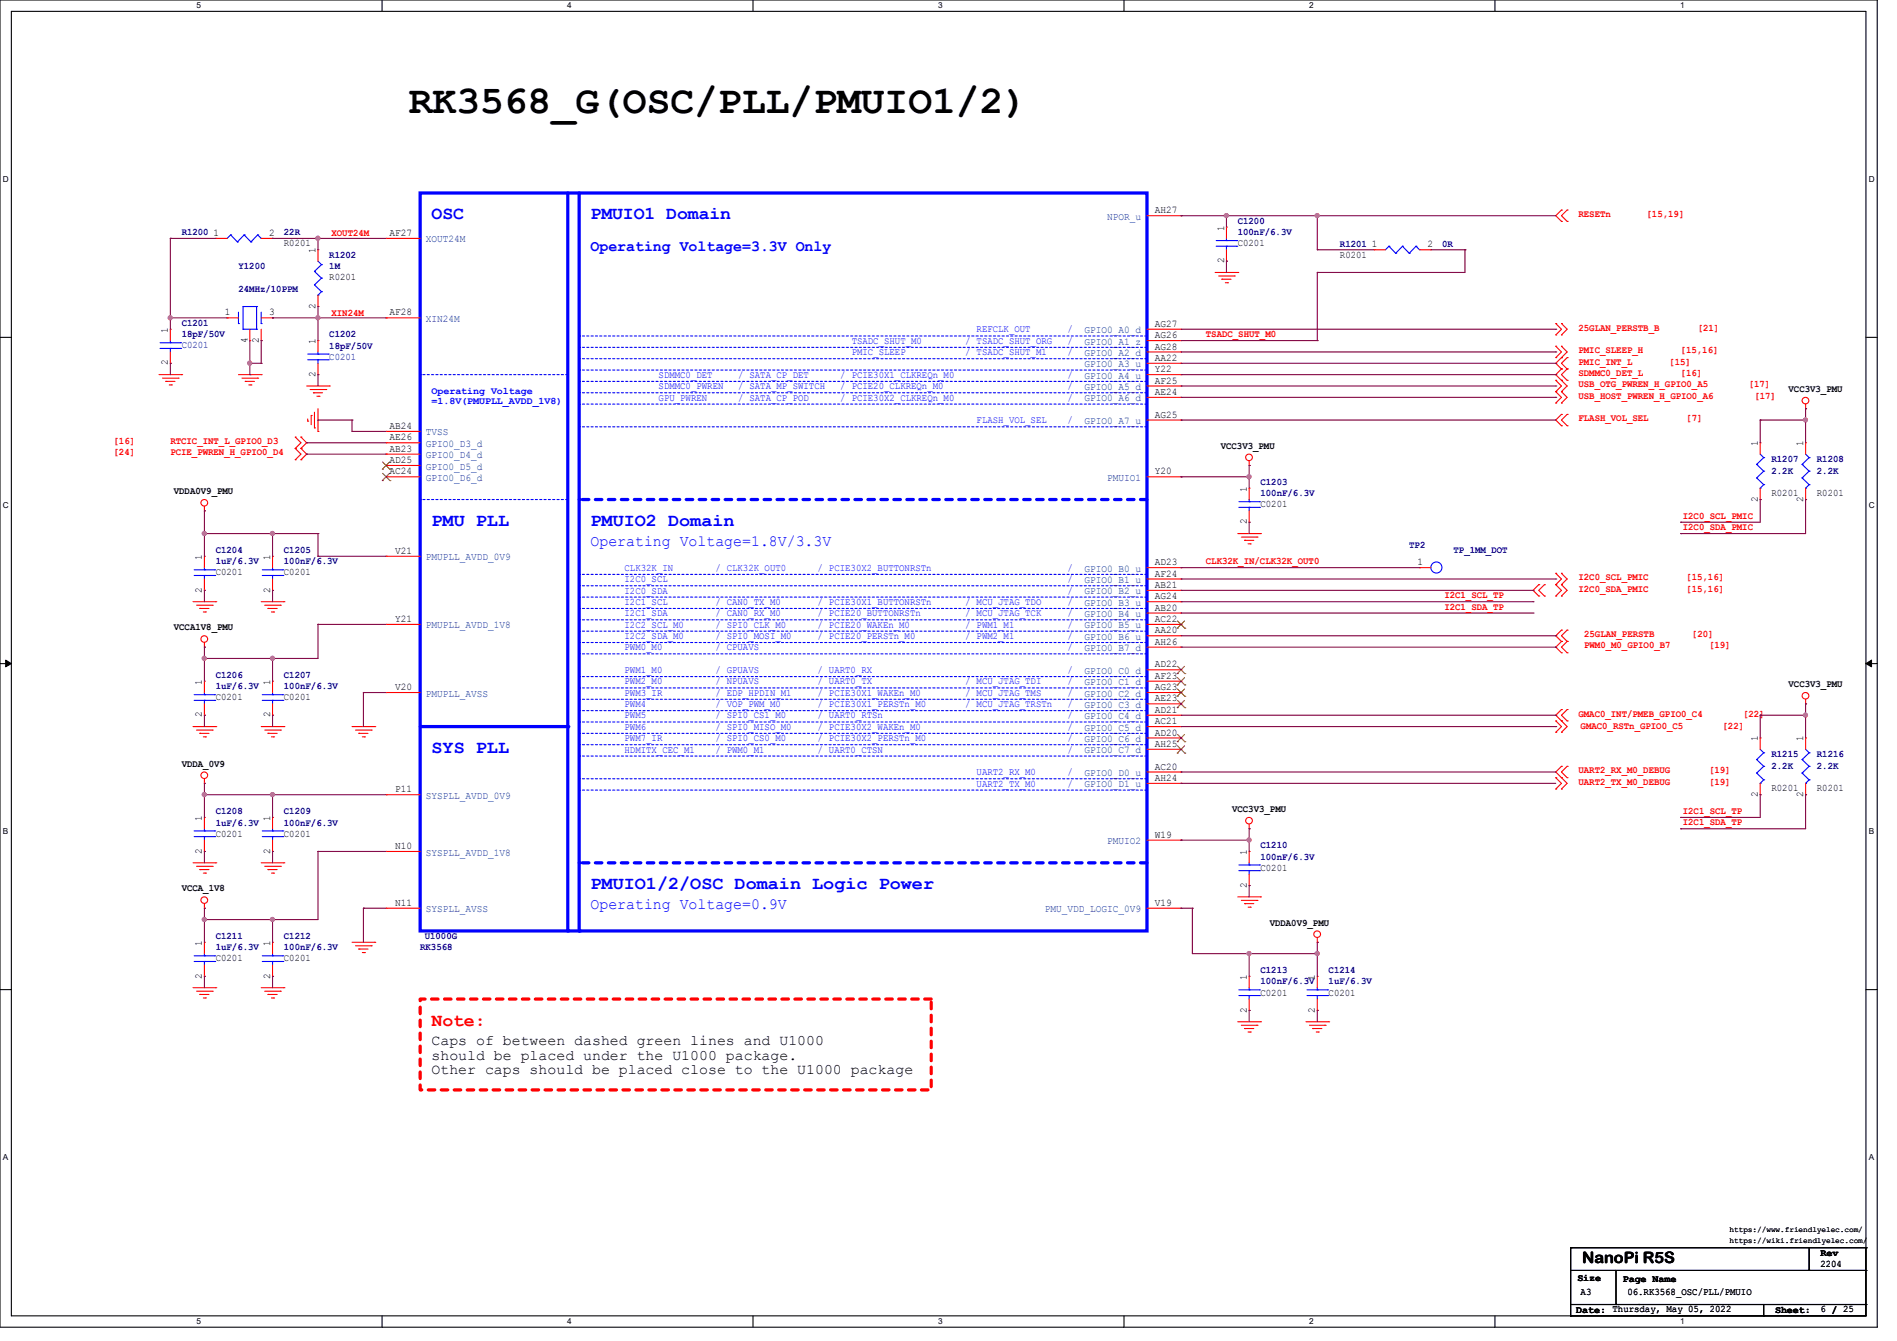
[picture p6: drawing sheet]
<svg xmlns="http://www.w3.org/2000/svg" width="297mm" height="210mm" viewBox="0 0 297 210" stroke-linecap="round" stroke-linejoin="round" font-family="sans-serif">
<path d="M0 0h293.9v207.9h-293.9zM1.8 1.8h290.3v204.3h-290.3z" fill="none" stroke="#000" stroke-width=".17"/>
<g fill="#fff">
<path d="M30.8 .2h.7v1.4h-.7z"/>
<path d="M30.8 206.2h.7v1.4h-.7z"/>
</g>
<path d="M59.8 0v1.8M59.8 206.1v1.8" fill="none" stroke="#000" stroke-width=".17"/>
<g fill="#fff">
<path d="M88.8 .2h.7v1.4h-.7z"/>
<path d="M88.8 206.2h.7v1.4h-.7z"/>
</g>
<path d="M117.9 0v1.8M117.9 206.1v1.8" fill="none" stroke="#000" stroke-width=".17"/>
<g fill="#fff">
<path d="M146.9 .2h.7v1.4h-.7z"/>
<path d="M146.9 206.2h.7v1.4h-.7z"/>
</g>
<path d="M176 0v1.8M176 206.1v1.8" fill="none" stroke="#000" stroke-width=".17"/>
<g fill="#fff">
<path d="M205 .2h.7v1.4h-.7z"/>
<path d="M205 206.2h.7v1.4h-.7z"/>
</g>
<path d="M234.1 0v1.8M234.1 206.1v1.8" fill="none" stroke="#000" stroke-width=".17"/>
<g fill="#fff">
<path d="M263.1 .2h.6v1.4h-.6z"/>
<path d="M263.1 206.2h.6v1.4h-.6z"/>
<path d="M.5 27.3h.9v1.4h-.9z"/>
<path d="M292.6 27.3h.9v1.4h-.9z"/>
<path d="M.5 78.4h.9v1.4h-.9z"/>
<path d="M292.6 78.4h.9v1.4h-.9z"/>
</g>
<path d="M0 52.8h1.8M292.1 52.8h1.8" fill="none" stroke="#000" stroke-width=".17"/>
<g fill="#fff">
<path d="M.5 129.5h.8v1.4h-.8z"/>
<path d="M292.6 129.5h.8v1.4h-.8z"/>
</g>
<path d="M0 103.9h1.8M292.1 103.9h1.8" fill="none" stroke="#000" stroke-width=".17"/>
<path d="M.9 103.4l.9 .5-.9 .5zM292.1 103.9l.9-.5v1z" fill="#000" stroke="#000" stroke-width=".16"/>
<g fill="#fff">
<path d="M.5 180.5h.8v1.4h-.8z"/>
<path d="M292.6 180.5h.8v1.4h-.8z"/>
</g>
<g fill="none" stroke="#000" stroke-width=".17">
<path d="M0 155h1.8M292.1 155h1.8M245.9 195.4h.1M245.9 199h46.2M245.9 195.4v10.7M245.9 195.4h46.2M253 199v5.3M283.3 199h.1M283.3 195.4v3.6M292.1 199h.1M292.1 195.4h.1M292.1 195.4v10.7h-46.2"/>
<path d="M245.9 206.1h.1M245.9 204.3h46.2M253 204.3h.1M256.6 204.3h.1M276.1 206.1h.1M276.1 204.3v1.8M292.1 204.3h.1"/>
</g>
<path d="M65.8 156.5h80v14.2h-80z" fill="none" stroke="#f00" stroke-width=".51" stroke-dasharray="1 1"/>
<g fill="none" stroke="#f00" stroke-width=".17">
<path d="M33.8 37.3h.1M33.8 37.3h1.8M40.9 37.3h1.8M42.7 37.3h.1M49.8 39.1h.1M49.8 39.1v1.8M215.1 39.1h.1M215.1 39.1h1.8M222.2 39.1h1.8M224 39.1h.1M244.5 32.9h.1M244.5 34.7h.1"/>
<path d="M244.5 32.9l-.9 .9 .9 .9M245.4 34.7h.1M245.4 32.9h.1M245.4 32.9l-.9 .9 .9 .9M24.9 58.7h3.5M25.4 59.2h2.5M26 59.7h.1M26 59.7h1.4M26.7 51.6h.1M26.7 56.9h.1M26.7 51.6v1.7M26.7 55.1v1.8"/>
<path d="M27.9 59.2h.1M28.4 58.7h.1M35.6 49.8h.1M35.6 49.8h1.7M37.3 58.7h3.6M37.9 59.2h2.4M38.4 59.7h.1M38.4 59.7h1.4M39.1 53.3h.1M39.1 51.6v1.7M40.3 59.2h.1M40.9 58.7h.1"/>
<path d="M40.9 53.3h.1M40.9 49.8h1.8M40.9 51.6v1.7M42.7 49.8h.1M49.8 48h.1M49.8 46.2v1.8M190.2 42.7h3.6M190.8 43.2h2.5M191.3 43.7h.1M191.3 43.7h1.4M191.9 44.3h.3M192.2 44.3h.1"/>
<path d="M193.3 43.2h.1M193.8 42.7h.1M243.6 56h.1M243.6 54.2h.1M243.6 52.5h.1M243.6 50.7h.1M243.6 59.6h.1M243.6 54.2l.9 .9-.9 .9M243.6 50.7l.9 .9-.9 .9M243.6 59.6l.9 .9-.9 .8M244.5 56h.1M244.5 54.2h.1"/>
<path d="M244.5 57.8h.1M244.5 59.6h.1M244.5 52.5h.1M244.5 50.7h.1M244.5 54.2l.9 .9-1.8 1.8 .9 .9M244.5 57.8l-.9 .9 1.8 1.8-.9 .8M244.5 50.7l.9 .9-.9 .9M245.4 57.8h.1M245.4 56h.1M245.4 59.6h.1M245.4 56l-.9 .9 .9 .9M245.4 57.8l-.9 .9 .9 .9"/>
<path d="M26.5 60.3h.3M26.8 60.3h.1M32 79.3v.7M38.9 60.3h.4M39.3 60.3h.1M46.2 68.5h.1M46.2 70.2h.1M46.2 72h.1M46.2 68.5l.9 .8-.9 .9M46.2 70.2l.9 .9-.9 .9M47.1 70.2h.1M47.1 68.5h.1"/>
<path d="M47.1 72h.1M47.1 68.5l.9 .8-.9 .9M47.1 70.2l.9 .9-.9 .9M48 60.5h3.6M48.2 66h.1M48.2 65.6v.4M48.6 61h2.4M48.7 65.1h.1M48.7 65.1v1.4M49.1 61.5h.1M49.1 61.5h1.4M49.2 67h.1"/>
<path d="M49.2 64.6v2.4M49.6 62.1h.4M49.8 67.6h.1M49.8 64v3.6M50 62.1h.1M51 61h.1M51.6 60.5h.1M195.6 72.9h.1M195.6 76.5h.1M195.6 72.2v.7M195.6 76.5v1.7M243.6 63.1h.1"/>
<path d="M243.6 61.3h.1M243.6 61.3l.9 .9-.9 .9M244.5 63.1h.1M244.5 61.3h.1M244.5 64.9h.1M244.5 66.7h.1M244.5 61.3l.9 .9-.9 .9M244.5 64.9l-.9 .9 .9 .9M245.4 66.7h.1M245.4 64.9h.1M245.4 64.9l-.9 .9 .9 .9M282.7 64h.1"/>
<path d="M282.7 69.3h.1M282.7 78.2h.1M282.7 63.3v.7M282.7 69.3v1.8M282.7 76.5v1.7M30.2 94.2h3.6M30.8 94.8h2.4M31.3 95.3h.1M31.3 95.3h1.4M31.8 95.8h.4M32 80h.1M32 87.1h.1"/>
<path d="M32 92.5h.1M32 87.1v1.8M32 90.7v1.8M32.2 95.8h.1M33.2 94.8h.1M33.8 94.2h.1M40.9 94.2h3.5M41.4 94.8h2.5M42 95.3h.1M42 95.3h1.4M42.5 95.8h.3M42.7 87.1h.1"/>
<path d="M42.7 92.5h.1M42.7 87.1v1.8M42.7 90.7v1.8M42.8 95.8h.1M43.9 94.8h.1M44.4 94.2h.1M193.8 83.6h3.6M194.4 84.1h2.4M194.9 84.6h.1M194.9 84.6h1.4M195.4 85.2h.3M195.6 81.8h.1"/>
<path d="M195.6 80v1.8M195.7 85.2h.1M196.8 84.1h.1M197.4 83.6h.1M240.9 91.6h.1M240.9 93.3h.1M240.9 91.6l-.9 .9 .9 .8M241.8 93.3h.1M241.8 91.6h.1M241.8 91.6l-.9 .9 .9 .8M243.6 91.6h.1M243.6 89.8h.1"/>
<path d="M243.6 93.3h.1M243.6 89.8l.9 .9-.9 .9M243.6 91.6l.9 .9-.9 .8M244.5 91.6h.1M244.5 89.8h.1M244.5 93.3h.1M244.5 98.7h.1M244.5 89.8l.9 .9-.9 .9M244.5 91.6l.9 .9-.9 .8M244.5 98.7l-.9 .9 .9 .9M245.4 98.7h.1M245.4 98.7l-.9 .9 .9 .9"/>
<path d="M30.2 113.8h3.6M30.8 114.3h2.4M31.3 114.9h.1M31.3 114.9h1.4M31.8 115.4h.4M32 101.3h.1M32 106.7h.1M32 112h.1M32 100.6v.7M32 106.7v1.8M32 110.2v1.8M32.2 115.4h.1"/>
<path d="M33.2 114.3h.1M33.8 113.8h.1M40.9 113.8h3.5M41.4 114.3h2.5M42 114.9h.1M42 114.9h1.4M42.5 115.4h.3M42.7 106.7h.1M42.7 112h.1M42.7 106.7v1.8M42.7 110.2v1.8M42.8 115.4h.1"/>
<path d="M43.9 114.3h.1M44.4 113.8h.1M55.1 113.8h3.6M55.7 114.3h2.4M56.2 114.9h.1M56.2 114.9h1.4M56.7 115.4h.4M57.1 115.4h.1M58.1 114.3h.1M58.7 113.8h.1M243.6 114.7h.1M243.6 112.9h.1"/>
<path d="M243.6 112.9l.9 .9-.9 .9M244.5 100.5h.1M244.5 114.7h.1M244.5 112.9h.1M244.5 111.1h.1M244.5 102.2h.1M244.5 111.1l-.9 .9 1.8 1.8-.9 .9M244.5 100.5l-.9 .8 .9 .9M245.4 100.5h.1M245.4 112.9h.1M245.4 111.1h.1M245.4 102.2h.1"/>
<path d="M245.4 111.1l-.9 .9 .9 .9M245.4 100.5l-.9 .8 .9 .9M275.6 115.6h.1M275.6 115.6v1.7M282.7 110.2h.1M282.7 115.6h.1M282.7 109.5v.7M282.7 115.6v1.7M30.2 135.1h3.6M30.8 135.7h2.4M31.3 136.2h.1M31.3 136.2h1.4"/>
<path d="M31.8 136.7h.4M32 122.7h.1M32 128h.1M32 133.3h.1M32 122v.7M32 128v1.8M32 131.6v1.7M32.2 136.7h.1M33.2 135.7h.1M33.8 135.1h.1M40.9 135.1h3.5M41.4 135.7h2.5"/>
<path d="M42 136.2h.1M42 136.2h1.4M42.5 136.7h.3M42.7 128h.1M42.7 133.3h.1M42.7 128v1.8M42.7 131.6v1.7M42.8 136.7h.1M43.9 135.7h.1M44.4 135.1h.1M195.6 129.8h.1M195.6 133.3h.1"/>
<path d="M195.6 138.7h.1M195.6 129.1v.7M195.6 133.3v1.8M195.6 136.9v1.8M243.6 123.6h.1M243.6 121.8h.1M243.6 121.8l.9 .9-.9 .9M244.5 123.6h.1M244.5 121.8h.1M244.5 120h.1M244.5 120l-.9 .9 1.8 1.8-.9 .9M245.4 121.8h.1"/>
<path d="M245.4 120h.1M245.4 120l-.9 .9 .9 .9M275.6 124.5h.1M275.6 122.7v1.8M282.7 124.5h.1M282.7 122.7v1.8M30.2 154.7h3.6M30.8 155.2h2.4M31.3 155.7h.1M31.3 155.7h1.4M31.8 156.3h.4M32 142.2h.1"/>
<path d="M32 141.5v.7M32.2 156.3h.1M33.2 155.2h.1M33.8 154.7h.1M40.9 154.7h3.5M41.4 155.2h2.5M42 155.7h.1M42 155.7h1.4M42.5 156.3h.3M42.7 147.6h.1M42.7 152.9h.1M42.7 147.6v1.8"/>
<path d="M42.7 151.1v1.8M42.8 156.3h.1M43.9 155.2h.1M44.4 154.7h.1M55.1 147.6h3.6M55.7 148.1h2.4M56.2 148.6h.1M56.2 148.6h1.4M56.7 149.2h.4M57.1 149.2h.1M58.1 148.1h.1M58.7 147.6h.1"/>
<path d="M193.8 140.5h3.6M194.4 141h2.4M194.9 141.5h.1M194.9 141.5h1.4M195.4 142.1h.3M195.6 152.9h.1M195.6 158.2h.1M195.6 152.9v1.8M195.6 156.5v1.7M195.7 142.1h.1M196.8 141h.1M197.4 140.5h.1"/>
<path d="M206.2 147.6h.1M206.2 146.9v.7M193.8 160h3.6M194.4 160.6h2.4M194.9 161.1h.1M194.9 161.1h1.4M195.4 161.6h.3M195.7 161.6h.1M196.8 160.6h.1M197.4 160h.1M204.5 160h3.5M205 160.6h2.5"/>
<path d="M205.5 161.1h.1M205.5 161.1h1.5M206.1 161.6h.3M206.4 161.6h.1M207.5 160.6h.1M208 160h.1"/>
<circle cx="32" cy="78.7" r=".52"/>
<circle cx="195.6" cy="71.6" r=".52"/>
<circle cx="282.7" cy="62.7" r=".52"/>
<circle cx="32" cy="100.1" r=".52"/>
<circle cx="282.7" cy="109" r=".52"/>
<circle cx="32" cy="121.4" r=".52"/>
<circle cx="195.6" cy="128.5" r=".52"/>
<circle cx="32" cy="141" r=".52"/>
<circle cx="206.2" cy="146.3" r=".52"/>
</g>
<g fill="none" stroke="#00f" stroke-width=".17">
<path d="M36.1 36.8h.1M36.1 36.8l-.5 .5M36.1 36.8l1.1 1.1M37.2 37.9h.1M38.2 36.8h.1M38.2 36.8l-1 1.1M38.2 36.8l1.1 1.1M39.3 37.9h.1M40.3 36.8h.1M40.3 36.8l-1 1.1M40.3 36.8l.6 .5M40.9 37.3h.1"/>
<path d="M217.5 38.6h.1M217.5 38.6l-.6 .5M217.5 38.6l1 1.1M218.5 39.7h.1M219.6 38.6h.1M219.6 38.6l-1.1 1.1M219.6 38.6l1 1.1M220.6 39.7h.1M221.7 38.6h.1M221.7 38.6l-1.1 1.1M221.7 38.6l.5 .5M222.2 39.1h.1"/>
<path d="M25.1 54.6h3.2M25.1 53.7h3.2M26.7 53.7h.1M26.7 54.6h.1M26.7 53.3v.4M26.7 54.6v.5M28.3 54.6h.1M28.3 53.7h.1M37.3 50.7h.1M37.3 48.9v1.8M38.1 51.6h.1M38.1 48h.1"/>
<path d="M38.1 48v3.6M38.1 51.6h2.1M38.1 48h2.1M40.2 51.6h.1M40.2 48h.1M40.2 48v3.6M40.9 50.7h.1M40.9 48.9v1.8M49.2 42.5h.1M49.2 44.6h.1M49.2 42.5l1.1 1.1M49.2 44.6l1.1 1.1"/>
<path d="M49.8 46.2h.1M49.8 40.9l.5 .5M50.3 41.4h.1M50.3 43.6h.1M50.3 45.7h.1M50.3 41.4l-1.1 1.1M50.3 43.6l-1.1 1M50.3 45.7l-.5 .5M194 79.5h3.2M194 78.6h3.2M195.6 78.6h.1M195.6 79.5h.1"/>
<path d="M195.6 78.2v.4M195.6 79.5v.5M197.2 79.5h.1M197.2 78.6h.1M282.2 72.7h.1M282.2 74.8h.1M282.2 72.7l1.1 1.1M282.2 74.8l1.1 1.1M282.7 76.5h.1M282.7 71.1l.6 .6M283.3 71.7h.1M283.3 73.8h.1"/>
<path d="M283.3 75.9h.1M283.3 71.7l-1.1 1M283.3 73.8l-1.1 1M283.3 75.9l-.6 .6M30.4 90.1h3.2M30.4 89.2h3.2M32 89.2h.1M32 90.1h.1M32 88.9v.3M32 90.1v.6M33.6 90.1h.1M33.6 89.2h.1"/>
<path d="M41.1 90.1h3.2M41.1 89.2h3.2M42.7 89.2h.1M42.7 90.1h.1M42.7 88.9v.3M42.7 90.1v.6M44.3 90.1h.1M44.3 89.2h.1M30.4 109.7h3.2M30.4 108.8h3.2M32 108.8h.1M32 109.7h.1"/>
<path d="M32 108.5v.3M32 109.7v.5M33.6 109.7h.1M33.6 108.8h.1M41.1 109.7h3.2M41.1 108.8h3.2M42.7 108.8h.1M42.7 109.7h.1M42.7 108.5v.3M42.7 109.7v.5M44.3 109.7h.1M44.3 108.8h.1"/>
<path d="M275 119h.1M275 119l1.1 1M275.6 117.3l.5 .6M276.1 117.9h.1M276.1 117.9l-1.1 1.1M282.2 119h.1M282.2 119l1.1 1M282.7 117.3l.6 .6M283.3 117.9h.1M283.3 117.9l-1.1 1.1M30.4 131h3.2M30.4 130.1h3.2"/>
<path d="M32 130.1h.1M32 131h.1M32 129.8v.3M32 131v.6M33.6 131h.1M33.6 130.1h.1M41.1 131h3.2M41.1 130.1h3.2M42.7 130.1h.1M42.7 131h.1M42.7 129.8v.3M42.7 131v.6"/>
<path d="M44.3 131h.1M44.3 130.1h.1M194 136.4h3.2M194 135.5h3.2M195.6 135.5h.1M195.6 136.4h.1M195.6 135.1v.4M195.6 136.4v.5M197.2 136.4h.1M197.2 135.5h.1M275 121.1h.1M275 121.1l1.1 1"/>
<path d="M275.6 122.7h.1M276.1 120h.1M276.1 122.1h.1M276.1 120l-1.1 1.1M276.1 122.1l-.5 .6M282.2 121.1h.1M282.2 121.1l1.1 1M282.7 122.7h.1M283.3 120h.1M283.3 122.1h.1M283.3 120l-1.1 1.1M283.3 122.1l-.6 .6"/>
<path d="M41.1 150.6h3.2M41.1 149.7h3.2M42.7 149.7h.1M42.7 150.6h.1M42.7 149.4v.3M42.7 150.6v.5M44.3 150.6h.1M44.3 149.7h.1M194 155.9h3.2M194 155h3.2M195.6 155h.1M195.6 155.9h.1"/>
<path d="M195.6 154.7v.3M195.6 155.9v.6M197.2 155.9h.1M197.2 155h.1"/>
</g>
<path d="M88.9 30.2v115.6" fill="none" stroke="#00f" stroke-width=".51"/>
<circle cx="88.9" cy="145.8" r=".25" fill="#00f"/>
<path d="M90.7 30.2v115.6" fill="none" stroke="#00f" stroke-width=".51"/>
<circle cx="90.7" cy="145.8" r=".25" fill="#00f"/>
<path d="M179.6 78.2h-88.9" fill="none" stroke="#00f" stroke-width=".51" stroke-dasharray="1 1"/>
<circle cx="90.7" cy="78.2" r=".25" fill="#00f" stroke-dasharray="1 1"/>
<path d="M179.6 135.1h-88.9" fill="none" stroke="#00f" stroke-width=".51" stroke-dasharray="1 1"/>
<circle cx="90.7" cy="135.1" r=".25" fill="#00f" stroke-dasharray="1 1"/>
<g fill="none" stroke="#00f" stroke-width=".17" stroke-dasharray=".3 .3">
<path d="M90.7 59.7h.1M90.7 58h.1M90.7 56.2h.1M90.7 54.4h.1M90.7 52.6h.1M179.6 59.7h-88.9M179.6 58h-88.9M179.6 56.2h-88.9M179.6 54.4h-88.9M179.6 52.6h-88.9M90.7 66.8h.1M90.7 63.3h.1"/>
<path d="M90.7 61.5h.1M179.6 66.8h-88.9M179.6 63.3h-88.9M179.6 61.5h-88.9M90.7 91.7h.1M90.7 95.3h.1M90.7 93.5h.1M90.7 98.8h.1M90.7 97.1h.1M90.7 90h.1M179.6 91.7h-88.9M179.6 95.3h-88.9"/>
<path d="M179.6 93.5h-88.9M179.6 98.8h-88.9M179.6 97.1h-88.9M179.6 90h-88.9M90.7 114.9h.1M90.7 116.6h.1M90.7 111.3h.1M90.7 106h.1M90.7 109.5h.1M90.7 118.4h.1M90.7 113.1h.1M90.7 107.7h.1"/>
<path d="M90.7 102.4h.1M90.7 100.6h.1M179.6 114.9h-88.9M179.6 116.6h-88.9M179.6 111.3h-88.9M179.6 106h-88.9M179.6 109.5h-88.9M179.6 118.4h-88.9M179.6 113.1h-88.9M179.6 107.7h-88.9M179.6 102.4h-88.9M179.6 100.6h-88.9"/>
<path d="M90.7 122h.1M90.7 123.7h.1M179.6 122h-88.9M179.6 123.7h-88.9"/>
</g>
<path d="M65.8 30.2h113.8v115.6h-113.8zM65.8 113.8h23.1" fill="none" stroke="#00f" stroke-width=".51"/>
<circle cx="88.9" cy="113.8" r=".25" fill="#00f"/>
<path d="M65.8 58.7h.1M88.9 58.7h-23.1M65.8 78.2h.1M88.9 78.2h-23.1" fill="none" stroke="#00f" stroke-width=".17" stroke-dasharray=".3 .3"/>
<g fill="none" stroke="#f00" stroke-width=".17">
<path d="M60.5 37.3h.1M60.5 37.3h5.3M179.6 33.8h5.3M184.9 33.8h.1M192 35.6h.1M192 35.6v1.7M192 39.1v1.8M49.8 53.3h.1M49.8 58.7h.1M49.8 53.3v1.8M49.8 56.9v1.8M60.5 49.8h.1"/>
<path d="M60.5 49.8h5.3M179.6 51.6h5.3M179.6 53.3h5.3M179.6 55.1h5.3M179.6 56.9h5.3M179.6 58.7h5.3M184.9 51.6h.1M184.9 53.3h.1M184.9 55.1h.1M184.9 56.9h.1M184.9 58.7h.1M192 40.9h.1"/>
<path d="M60.5 67.6h.1M60.5 69.3h.1M60.5 71.1h.1M60.5 72.9h.1M60.5 74.7h.1M60.5 67.6h5.3M60.5 74.7h5.3M60.5 69.3h5.3M60.5 71.1h5.3M60.5 72.9h5.3M179.6 60.5h5.3M179.6 62.2h5.3"/>
<path d="M179.6 65.8h5.3M179.6 74.7h5.3M184.9 60.5h.1M184.9 62.2h.1M184.9 65.8h.1M184.9 74.7h.1M275.6 69.3h.1M275.6 78.2h.1M275.6 69.3v1.8M275.6 76.5v1.7M60.5 87.1h.1M60.5 97.8h.1"/>
<path d="M60.5 87.1h5.3M60.5 97.8h5.3M179.6 97.8h5.3M179.6 88.9h5.3M179.6 90.7h5.3M179.6 92.5h5.3M179.6 94.2h5.3M179.6 96h5.3M179.6 99.6h5.3M184.9 88.9h.1M184.9 90.7h.1M184.9 92.5h.1"/>
<path d="M184.9 94.2h.1M184.9 96h.1M184.9 97.8h.1M184.9 99.6h.1M222.2 88.9h.1M222.2 88.9h1.8M60.5 108.5h.1M60.5 108.5h5.3M179.6 108.5h5.3M179.6 101.3h5.3M179.6 104.9h5.3M179.6 106.7h5.3"/>
<path d="M179.6 110.2h5.3M179.6 112h5.3M179.6 113.8h5.3M179.6 115.6h5.3M179.6 117.3h5.3M184.9 101.3h.1M184.9 104.9h.1M184.9 106.7h.1M184.9 108.5h.1M184.9 110.2h.1M184.9 112h.1M184.9 113.8h.1"/>
<path d="M184.9 115.6h.1M184.9 117.3h.1M60.5 124.5h.1M60.5 133.3h.1M60.5 124.5h5.3M60.5 133.3h5.3M179.6 120.9h5.3M179.6 122.7h5.3M179.6 131.6h5.3M184.9 120.9h.1M184.9 122.7h.1M184.9 131.6h.1"/>
<path d="M32 147.6h.1M32 152.9h.1M32 147.6v1.8M32 151.1v1.8M60.5 142.2h.1M60.5 142.2h5.3M179.6 142.2h5.3M184.9 142.2h.1M206.2 152.9h.1M206.2 158.2h.1M206.2 152.9v1.8M206.2 156.5v1.7"/>
</g>
<g fill="none" stroke="#804000" stroke-width=".16">
<path d="M59.9 73.5h.1M59.9 75.3h.1M59.9 72.3l1.1 1.2M59.9 74.1l1.1 1.2M61 72.3l-1.1 1.2M61 74.1l-1.1 1.2M61 73.5h.1M61 75.3h.1M184.3 98.4h.1M184.4 97.2l1.1 1.2M185.5 97.2l-1.2 1.2M185.5 98.4h.1"/>
<path d="M184.3 105.5h.1M184.3 107.3h.1M184.3 109.1h.1M184.3 110.8h.1M184.3 116.2h.1M184.3 117.9h.1M184.4 104.4l1.1 1.1M184.4 106.1l1.1 1.2M184.4 107.9l1.1 1.2M184.4 109.7l1.1 1.1M184.4 115l1.1 1.2M184.4 116.8l1.1 1.1"/>
<path d="M185.5 104.4l-1.2 1.1M185.5 106.1l-1.2 1.2M185.5 107.9l-1.2 1.2M185.5 109.7l-1.2 1.1M185.5 115l-1.2 1.2M185.5 116.8l-1.2 1.1M185.5 105.5h.1M185.5 107.3h.1M185.5 109.1h.1M185.5 110.8h.1M185.5 116.2h.1M185.5 117.9h.1"/>
</g>
<g fill="none" stroke="#00f" stroke-width=".17">
<path d="M190.4 38.6h3.2M190.4 37.7h3.2M192 37.7h.1M192 38.6h.1M192 37.3v.4M192 38.6v.5M193.6 38.6h.1M193.6 37.7h.1M48.2 56.3h3.2M48.2 55.5h3.2M49.8 55.5h.1M49.8 56.3h.1"/>
<path d="M49.8 55.1v.4M49.8 56.3v.6M51.4 56.3h.1M51.4 55.5h.1M275 72.7h.1M275 74.8h.1M275 72.7l1.1 1.1M275 74.8l1.1 1.1M275.6 76.5h.1M275.6 71.1l.5 .6M276.1 71.7h.1M276.1 73.8h.1"/>
<path d="M276.1 75.9h.1M276.1 71.7l-1.1 1M276.1 73.8l-1.1 1M276.1 75.9l-.5 .6M30.4 150.6h3.2M30.4 149.7h3.2M32 149.7h.1M32 150.6h.1M32 149.4v.3M32 150.6v.5M33.6 150.6h.1M33.6 149.7h.1"/>
<path d="M204.6 155.9h3.3M204.6 155h3.3M206.2 155h.1M206.2 155.9h.1M206.2 154.7v.3M206.2 155.9v.6M207.9 155.9h.1M207.9 155h.1"/>
<circle cx="224.9" cy="88.9" r=".87"/>
</g>
<g fill="none" stroke="#800040" stroke-width=".17">
<path d="M26.7 37.3h.1M26.7 37.3v14.3M26.7 37.3h7.1M42.7 37.3h.1M42.7 37.3h17.8M49.8 37.3h.1M49.8 37.3v1.8M184.9 33.8h.1M184.9 33.8h58.7M192 33.8h.1M192 33.8v1.8M206.2 39.1h.1"/>
<path d="M206.2 33.8h.1M206.2 33.8v5.3M206.2 39.1h8.9M224 39.1h5.4M229.4 39.1h.1M229.4 39.1v3.6h-23.2M26.7 56.9h.1M26.7 49.8h.1M26.7 56.9v1.8M26.7 49.8h8.9M39.1 56.9h.1M39.1 58.7h.1"/>
<path d="M39.1 56.9h1.8M39.1 53.3v5.4M40.9 56.9h.1M40.9 53.3h.1M40.9 53.3v3.6M42.7 49.8h.1M42.7 49.8h17.8M49.8 58.7h.1M49.8 48h.1M49.8 49.8h.1M49.8 48v5.3M49.8 58.7v1.8"/>
<path d="M184.9 53.3h21.3M184.9 55.1h58.7M184.9 56.9h58.7M184.9 58.7h58.7M184.9 51.6h58.7M192 40.9h.1M192 40.9v1.8M206.2 53.3h.1M206.2 42.7h.1M206.2 42.7v10.6M243.6 55.1h.1M243.6 56.9h.1"/>
<path d="M243.6 58.7h.1M243.6 51.6h.1M48 69.3h.1M48 71.1h.1M48 69.3h12.5M48 71.1h12.5M49.8 65.8h.1M49.8 65.8h5.3M55.1 65.8h.1M55.1 67.6h.1M55.1 65.8v1.8M55.1 67.6h5.4"/>
<path d="M184.9 74.7h.1M184.9 65.8h.1M184.9 65.8h58.7M184.9 74.7h10.7M184.9 62.2h58.7M184.9 60.5h58.7M195.6 74.7h.1M195.6 72.9h.1M195.6 72.9v3.6M243.6 62.2h.1M243.6 60.5h.1M275.6 65.8h.1"/>
<path d="M275.6 78.2h.1M275.6 65.8h7.1M275.6 65.8v3.5M275.6 78.2v3.6h-12.5M282.7 64h.1M282.7 65.8h.1M282.7 78.2h.1M282.7 78.2v5.4h-19.6M282.7 64v5.3M32 83.6h.1M32 92.5h.1M32 80h.1"/>
<path d="M32 83.6h17.8M32 80v7.1M32 92.5v1.7M42.7 83.6h.1M42.7 92.5h.1M42.7 83.6v3.5M42.7 92.5v1.7M49.8 87.1h.1M49.8 83.6h.1M49.8 97.8h.1M49.8 83.6v3.5M49.8 97.8v5.3h-17.8"/>
<path d="M49.8 87.1h10.7M49.8 97.8h10.7M184.9 88.9h.1M184.9 88.9h37.3M184.9 90.7h58.7M184.9 92.5h55.1M184.9 94.2h55.1M184.9 96h55.1M184.9 99.6h58.7M195.6 81.8h.1M195.6 81.8v1.8M240 92.5h.1"/>
<path d="M240 94.2h.1M240 96h.1M243.6 90.7h.1M243.6 99.6h.1M263.1 81.8h.1M263.1 83.6h.1M32 103.1h.1M32 112h.1M32 101.3h.1M32 101.3v5.4M32 112v1.8M42.7 103.1h.1"/>
<path d="M42.7 112h.1M42.7 103.1v3.6M42.7 112v1.8M56.9 108.5h.1M56.9 108.5h3.6M56.9 108.5v5.3M184.9 112h58.7M184.9 113.8h58.7M184.9 101.3h58.7M243.6 113.8h.1M243.6 112h.1M243.6 101.3h.1"/>
<path d="M275.6 112h.1M275.6 112v3.6M275.6 112h7.1M282.7 110.2h.1M282.7 112h.1M282.7 110.2v5.4M32 124.5h.1M32 133.3h.1M32 122.7h.1M32 122.7v5.3M32 133.3v1.8M32 124.5h28.5"/>
<path d="M42.7 124.5h.1M42.7 133.3h.1M42.7 124.5v3.5M42.7 133.3v1.8M49.8 133.3h.1M49.8 133.3v10.7h-17.8M49.8 133.3h10.7M184.9 131.6h.1M184.9 122.7h.1M184.9 120.9h.1M184.9 131.6h10.7M184.9 122.7h58.7"/>
<path d="M184.9 120.9h58.7M195.6 129.8h.1M195.6 131.6h.1M195.6 138.7h.1M195.6 129.8v3.5M195.6 138.7v1.8M263.1 128h.1M263.1 129.8h.1M275.6 124.5h.1M275.6 124.5v3.5h-12.5M282.7 124.5h.1M282.7 124.5v5.3h-19.6"/>
<path d="M32 144h.1M32 152.9h.1M32 142.2h.1M32 142.2v5.4M32 152.9v1.8M42.7 144h.1M42.7 152.9h.1M42.7 144v3.6M42.7 152.9v1.8M56.9 142.2h.1M56.9 142.2v5.4M56.9 142.2h3.6"/>
<path d="M184.9 142.2h.1M184.9 142.2h1.8M186.7 142.2h.1M186.7 142.2v7.2h19.5M195.6 149.4h.1M195.6 158.2h.1M195.6 149.4v3.5M195.6 158.2v1.8M206.2 147.6h.1M206.2 149.4h.1M206.2 158.2h.1M206.2 147.6v5.3"/>
<path d="M206.2 158.2v1.8"/>
</g>
<g fill="#f0f" stroke="#f0f" stroke-width=".17">
<circle cx="26.6" cy="49.8" r=".32"/>
<circle cx="49.8" cy="37.3" r=".32"/>
<circle cx="49.8" cy="49.8" r=".32"/>
<circle cx="42.7" cy="83.5" r=".32"/>
<circle cx="32" cy="83.5" r=".32"/>
<circle cx="32" cy="103.1" r=".32"/>
<circle cx="42.7" cy="103.1" r=".32"/>
<circle cx="42.7" cy="144" r=".32"/>
<circle cx="32" cy="144" r=".32"/>
<circle cx="42.7" cy="124.4" r=".32"/>
<circle cx="32" cy="124.4" r=".32"/>
<circle cx="195.6" cy="131.6" r=".32"/>
<circle cx="192" cy="33.8" r=".32"/>
<circle cx="195.6" cy="74.7" r=".32"/>
<circle cx="206.2" cy="33.8" r=".32"/>
<circle cx="282.7" cy="112" r=".32"/>
<circle cx="282.7" cy="65.8" r=".32"/>
<circle cx="39.1" cy="56.9" r=".32"/>
<circle cx="206.2" cy="149.3" r=".32"/>
<circle cx="195.6" cy="149.3" r=".32"/>
</g>
<text font-size="6.2" x="64" y="17.7">RK3568_G(OSC/PLL/PMUIO1/2)</text>
<g font-size="2.8" fill="#00f">
<text x="67.6" y="34.4">OSC</text>
<text x="92.5" y="34.4">PMUIO1 Domain</text>
<text x="67.6" y="82.4">PMU PLL</text>
<text x="92.5" y="82.4">PMUIO2 Domain</text>
<text x="67.6" y="117.9">SYS PLL</text>
<text x="92.5" y="139.3">PMUIO1/2/OSC Domain Logic Power</text>
</g>
<text font-size="2.8" fill="#f00" x="67.6" y="160.6">Note:</text>
<g font-size="2.5" fill="#00f">
<text x="92.5" y="39.3">Operating Voltage=3.3V Only</text>
<text x="92.5" y="85.5">Operating Voltage=1.8V/3.3V</text>
<text x="92.5" y="142.4">Operating Voltage=0.9V</text>
</g>
<text font-size="2.5" x="247.7" y="197.7">NanoPi R5S</text>
<g font-size="2.3">
<text x="67.6" y="163.7">Caps of between dashed green lines and U1000</text>
<text x="67.6" y="165.9">should be placed under the U1000 package.</text>
<text x="67.6" y="168.2">Other caps should be placed close to the U1000 package</text>
</g>
<g font-size="1.6" fill="#004080">
<text x="173.4" y="34.4">NPOR_u</text>
<text x="66.7" y="38">XOUT24M</text>
<text x="66.7" y="50.4">XIN24M</text>
<text x="169.8" y="52.2">GPIO0_A0_d</text>
<text x="169.8" y="54">GPIO0_A1_z</text>
<text x="169.8" y="55.8">GPIO0_A2_d</text>
<text x="169.8" y="57.5">GPIO0_A3_u</text>
<text x="169.8" y="59.3">GPIO0_A4_u</text>
<text x="169.8" y="61.1">GPIO0_A5_d</text>
<text x="169.8" y="62.9">GPIO0_A6_d</text>
<text x="66.7" y="68.2">TVSS</text>
<text x="66.7" y="70">GPIO0_D3_d</text>
<text x="66.7" y="71.8">GPIO0_D4_d</text>
<text x="169.8" y="66.4">GPIO0_A7_u</text>
<text x="66.7" y="73.5">GPIO0_D5_d</text>
<text x="66.7" y="75.3">GPIO0_D6_d</text>
<text x="173.4" y="75.3">PMUIO1</text>
<text x="66.7" y="87.8">PMUPLL_AVDD_0V9</text>
<text x="169.8" y="89.5">GPIO0_B0_u</text>
<text x="169.8" y="91.3">GPIO0_B1_u</text>
<text x="169.8" y="93.1">GPIO0_B2_u</text>
<text x="169.8" y="94.9">GPIO0_B3_u</text>
<text x="66.7" y="98.4">PMUPLL_AVDD_1V8</text>
<text x="169.8" y="96.6">GPIO0_B4_u</text>
<text x="169.8" y="98.4">GPIO0_B5_u</text>
<text x="169.8" y="100.2">GPIO0_B6_u</text>
<text x="169.8" y="102">GPIO0_B7_d</text>
<text x="169.8" y="105.5">GPIO0_C0_d</text>
<text x="169.8" y="107.3">GPIO0_C1_d</text>
<text x="66.7" y="109.1">PMUPLL_AVSS</text>
<text x="169.8" y="109.1">GPIO0_C2_d</text>
<text x="169.8" y="110.9">GPIO0_C3_d</text>
<text x="169.8" y="112.7">GPIO0_C4_d</text>
<text x="169.8" y="114.4">GPIO0_C5_d</text>
<text x="169.8" y="116.2">GPIO0_C6_d</text>
<text x="169.8" y="118">GPIO0_C7_d</text>
<text x="66.7" y="125.1">SYSPLL_AVDD_0V9</text>
<text x="169.8" y="121.5">GPIO0_D0_u</text>
<text x="169.8" y="123.3">GPIO0_D1_u</text>
<text x="66.7" y="134">SYSPLL_AVDD_1V8</text>
<text x="173.4" y="132.2">PMUIO2</text>
<text x="66.7" y="142.9">SYSPLL_AVSS</text>
<text x="163.6" y="142.9">PMU_VDD_LOGIC_0V9</text>
</g>
<g font-size="1.6">
<text x="180.8" y="33.4">AH27</text>
<text x="33.4" y="37">1</text>
<text x="42.1" y="37">2</text>
<text x="44.4" y="38.6">R0201</text>
<text x="49.4" y="39.7" transform="rotate(-90 49.4 39.7)">1</text>
<text x="61" y="37">AF27</text>
<text x="191.6" y="41.2" transform="rotate(-90 191.6 41.2)">2</text>
<text x="191.6" y="36.1" transform="rotate(-90 191.6 36.1)">1</text>
<text x="193.8" y="38.6">C0201</text>
<text x="209.8" y="40.3">R0201</text>
<text x="214.8" y="38.7">1</text>
<text x="223.5" y="38.7">2</text>
<text x="51.6" y="43.9">R0201</text>
<text x="26.3" y="52.1" transform="rotate(-90 26.3 52.1)">1</text>
<text x="35.2" y="49.4">1</text>
<text x="38.7" y="53.7" transform="rotate(-90 38.7 53.7)">4</text>
<text x="40.5" y="53.7" transform="rotate(-90 40.5 53.7)">2</text>
<text x="42.1" y="49.4">3</text>
<text x="49.4" y="53.9" transform="rotate(-90 49.4 53.9)">1</text>
<text x="49.4" y="48.3" transform="rotate(-90 49.4 48.3)">2</text>
<text x="61" y="49.4">AF28</text>
<text x="180.8" y="51.2">AG27</text>
<text x="180.8" y="53">AG26</text>
<text x="26.3" y="57.2" transform="rotate(-90 26.3 57.2)">2</text>
<text x="49.4" y="59" transform="rotate(-90 49.4 59)">2</text>
<text x="180.8" y="54.7">AG28</text>
<text x="180.8" y="56.5">AA22</text>
<text x="180.8" y="58.3">Y22</text>
<text x="180.8" y="60.1">AF25</text>
<text x="180.8" y="61.8">AE24</text>
<text x="180.8" y="65.4">AG25</text>
<text x="280" y="61.4">VCC3V3_PMU</text>
<text x="61" y="67.2">AB24</text>
<text x="61" y="69">AE26</text>
<text x="61" y="70.7">AB23</text>
<text x="191.1" y="70.3">VCC3V3_PMU</text>
<text x="275.2" y="69.9" transform="rotate(-90 275.2 69.9)">1</text>
<text x="282.3" y="69.9" transform="rotate(-90 282.3 69.9)">1</text>
<text x="27.2" y="77.4">VDDA0V9_PMU</text>
<text x="61" y="72.5">AD25</text>
<text x="61" y="74.3">AC24</text>
<text x="180.8" y="74.3">Y20</text>
<text x="195.2" y="77" transform="rotate(-90 195.2 77)">1</text>
<text x="277.4" y="77.7">R0201</text>
<text x="284.5" y="77.7">R0201</text>
<text x="195.2" y="82.1" transform="rotate(-90 195.2 82.1)">2</text>
<text x="197.4" y="79.5">C0201</text>
<text x="275.2" y="78.6" transform="rotate(-90 275.2 78.6)">2</text>
<text x="282.3" y="78.6" transform="rotate(-90 282.3 78.6)">2</text>
<text x="31.6" y="87.7" transform="rotate(-90 31.6 87.7)">1</text>
<text x="42.3" y="87.7" transform="rotate(-90 42.3 87.7)">1</text>
<text x="61.9" y="86.7">V21</text>
<text x="180.8" y="88.5">AD23</text>
<text x="221.9" y="88.5">1</text>
<text x="31.6" y="92.8" transform="rotate(-90 31.6 92.8)">2</text>
<text x="33.8" y="90.1">C0201</text>
<text x="42.3" y="92.8" transform="rotate(-90 42.3 92.8)">2</text>
<text x="44.4" y="90.1">C0201</text>
<text x="180.8" y="90.3">AF24</text>
<text x="180.8" y="92.1">AB21</text>
<text x="180.8" y="93.9">AG24</text>
<text x="180.8" y="95.6">AB20</text>
<text x="27.2" y="98.7">VCCA1V8_PMU</text>
<text x="61.9" y="97.4">Y21</text>
<text x="180.8" y="97.4">AC22</text>
<text x="180.8" y="99.2">AA20</text>
<text x="180.8" y="101">AH26</text>
<text x="31.6" y="107.2" transform="rotate(-90 31.6 107.2)">1</text>
<text x="42.3" y="107.2" transform="rotate(-90 42.3 107.2)">1</text>
<text x="180.8" y="104.5">AD22</text>
<text x="180.8" y="106.3">AF23</text>
<text x="280" y="107.6">VCC3V3_PMU</text>
<text x="31.6" y="112.4" transform="rotate(-90 31.6 112.4)">2</text>
<text x="33.8" y="109.7">C0201</text>
<text x="42.3" y="112.4" transform="rotate(-90 42.3 112.4)">2</text>
<text x="44.4" y="109.7">C0201</text>
<text x="61.9" y="108.1">V20</text>
<text x="180.8" y="108.1">AG23</text>
<text x="180.8" y="109.9">AE23</text>
<text x="180.8" y="111.6">AD21</text>
<text x="180.8" y="113.4">AC21</text>
<text x="180.8" y="115.2">AD20</text>
<text x="180.8" y="117">AH25</text>
<text x="275.2" y="116.1" transform="rotate(-90 275.2 116.1)">1</text>
<text x="282.3" y="116.1" transform="rotate(-90 282.3 116.1)">1</text>
<text x="28.4" y="120.1">VDDA_0V9</text>
<text x="61.9" y="124.1">P11</text>
<text x="180.8" y="120.5">AC20</text>
<text x="180.8" y="122.3">AH24</text>
<text x="275.2" y="124.8" transform="rotate(-90 275.2 124.8)">2</text>
<text x="277.4" y="123.9">R0201</text>
<text x="282.3" y="124.8" transform="rotate(-90 282.3 124.8)">2</text>
<text x="284.5" y="123.9">R0201</text>
<text x="31.6" y="128.6" transform="rotate(-90 31.6 128.6)">1</text>
<text x="33.8" y="131">C0201</text>
<text x="42.3" y="128.6" transform="rotate(-90 42.3 128.6)">1</text>
<text x="44.4" y="131">C0201</text>
<text x="180.8" y="131.2">W19</text>
<text x="192.9" y="127.2">VCC3V3_PMU</text>
<text x="31.6" y="133.7" transform="rotate(-90 31.6 133.7)">2</text>
<text x="42.3" y="133.7" transform="rotate(-90 42.3 133.7)">2</text>
<text x="61.9" y="133">N10</text>
<text x="195.2" y="133.9" transform="rotate(-90 195.2 133.9)">1</text>
<text x="197.4" y="136.4">C0201</text>
<text x="28.4" y="139.6">VCCA_1V8</text>
<text x="61.9" y="141.9">N11</text>
<text x="180.8" y="141.9">V19</text>
<text x="195.2" y="139" transform="rotate(-90 195.2 139)">2</text>
<text x="31.6" y="148.1" transform="rotate(-90 31.6 148.1)">1</text>
<text x="42.3" y="148.1" transform="rotate(-90 42.3 148.1)">1</text>
<text x="198.8" y="144.9">VDDA0V9_PMU</text>
<text x="31.6" y="153.2" transform="rotate(-90 31.6 153.2)">2</text>
<text x="33.8" y="150.6">C0201</text>
<text x="42.3" y="153.2" transform="rotate(-90 42.3 153.2)">2</text>
<text x="44.4" y="150.6">C0201</text>
<text x="195.2" y="153.5" transform="rotate(-90 195.2 153.5)">1</text>
<text x="197.4" y="155.9">C0201</text>
<text x="205.9" y="153.5" transform="rotate(-90 205.9 153.5)">1</text>
<text x="208" y="155.9">C0201</text>
<text x="195.2" y="158.6" transform="rotate(-90 195.2 158.6)">2</text>
<text x="205.9" y="158.6" transform="rotate(-90 205.9 158.6)">2</text>
<text x="285" y="196.7">Rev</text>
<text x="247" y="200.6">Size</text>
<text x="247.5" y="202.9">A3</text>
<text x="254.1" y="200.7">Page Name</text>
<text x="254.8" y="202.9">06.RK3568_OSC/PLL/PMUIO</text>
<text x="285" y="198.4">2204</text>
<text x="246.8" y="205.6">Date: Thursday, May 05, 2022</text>
<text x="277.9" y="205.6">Sheet:</text>
<text x="285" y="205.5">6 / 25</text>
</g>
<g font-size="1.6" fill="#000080">
<text x="193.8" y="35.1">C1200</text>
<text x="28.4" y="36.8">R1200</text>
<text x="44.4" y="36.8">22R</text>
<text x="51.6" y="40.4">R1202</text>
<text x="193.8" y="36.8">100nF/6.3V</text>
<text x="209.8" y="38.6">R1201</text>
<text x="225.8" y="38.6">0R</text>
<text x="37.3" y="42.2">Y1200</text>
<text x="37.3" y="45.7">24MHz/10PPM</text>
<text x="51.6" y="42.2">1M</text>
<text x="28.4" y="51.1">C1201</text>
<text x="28.4" y="52.8">18pF/50V</text>
<text x="51.6" y="52.8">C1202</text>
<text x="28.4" y="54.6">C0201</text>
<text x="51.6" y="54.6">18pF/50V</text>
<text x="51.6" y="56.3">C0201</text>
<text x="197.4" y="75.9">C1203</text>
<text x="197.4" y="77.7">100nF/6.3V</text>
<text x="277.4" y="72.4">R1207</text>
<text x="277.4" y="74.2">2.2K</text>
<text x="284.5" y="72.4">R1208</text>
<text x="284.5" y="74.2">2.2K</text>
<text x="33.8" y="86.6">C1204</text>
<text x="33.8" y="88.4">1uF/6.3V</text>
<text x="44.4" y="86.6">C1205</text>
<text x="44.4" y="88.4">100nF/6.3V</text>
<text x="220.6" y="85.9">TP2</text>
<text x="227.6" y="86.6">TP_1MM_DOT</text>
<text x="33.8" y="106.2">C1206</text>
<text x="33.8" y="107.9">1uF/6.3V</text>
<text x="44.4" y="106.2">C1207</text>
<text x="44.4" y="107.9">100nF/6.3V</text>
<text x="277.4" y="118.6">R1215</text>
<text x="284.5" y="118.6">R1216</text>
<text x="277.4" y="120.4">2.2K</text>
<text x="284.5" y="120.4">2.2K</text>
<text x="33.8" y="127.5">C1208</text>
<text x="33.8" y="129.3">1uF/6.3V</text>
<text x="44.4" y="127.5">C1209</text>
<text x="44.4" y="129.3">100nF/6.3V</text>
<text x="197.4" y="132.8">C1210</text>
<text x="197.4" y="134.6">100nF/6.3V</text>
<text x="33.8" y="147.1">C1211</text>
<text x="33.8" y="148.8">1uF/6.3V</text>
<text x="44.4" y="147.1">C1212</text>
<text x="44.4" y="148.8">100nF/6.3V</text>
<text x="65.8" y="148.8">RK3568</text>
<text x="66.5" y="147.1">U1000G</text>
<text x="197.4" y="152.4">C1213</text>
<text x="197.4" y="154.2">100nF/6.3V</text>
<text x="208" y="152.4">C1214</text>
<text x="208" y="154.2">1uF/6.3V</text>
</g>
<g font-size="1.6" fill="#f00">
<text x="247.1" y="34">RESETn</text>
<text x="257.8" y="34">[15,19]</text>
<text x="51.9" y="37">XOUT24M</text>
<text x="51.9" y="49.4">XIN24M</text>
<text x="188.8" y="52.8">TSADC_SHUT_M0</text>
<text x="247.1" y="51.8">25GLAN_PERSTB_B</text>
<text x="265.8" y="51.8">[21]</text>
<text x="247.1" y="55.3">PMIC_SLEEP_H</text>
<text x="247.1" y="57.1">PMIC_INT_L</text>
<text x="247.1" y="58.9">SDMMC0_DET_L</text>
<text x="261.4" y="57.1">[15]</text>
<text x="263.1" y="55.3">[15,16]</text>
<text x="263.1" y="58.9">[16]</text>
<text x="247.1" y="62.4">USB_HOST_PWREN_H_GPIO0_A6</text>
<text x="247.1" y="66">FLASH_VOL_SEL</text>
<text x="247.1" y="60.7">USB_OTG_PWREN_H_GPIO0_A5</text>
<text x="264" y="66">[7]</text>
<text x="273.8" y="60.7">[17]</text>
<text x="274.7" y="62.4">[17]</text>
<text x="17.8" y="69.6">[16]</text>
<text x="17.8" y="71.3">[24]</text>
<text x="26.7" y="69.6">RTCIC_INT_L_GPIO0_D3</text>
<text x="26.7" y="71.3">PCIE_PWREN_H_GPIO0_D4</text>
<text x="263.5" y="81.2">I2C0_SCL_PMIC</text>
<text x="263.5" y="83">I2C0_SDA_PMIC</text>
<text x="188.8" y="88.3">CLK32K_IN/CLK32K_OUT0</text>
<text x="226.1" y="93.7">I2C1_SCL_TP</text>
<text x="226.1" y="95.5">I2C1_SDA_TP</text>
<text x="247.1" y="90.9">I2C0_SCL_PMIC</text>
<text x="247.1" y="92.7">I2C0_SDA_PMIC</text>
<text x="264" y="90.9">[15,16]</text>
<text x="264" y="92.7">[15,16]</text>
<text x="248" y="99.8">25GLAN_PERSTB</text>
<text x="248" y="101.6">PWM0_M0_GPIO0_B7</text>
<text x="264.9" y="99.8">[20]</text>
<text x="267.6" y="101.6">[19]</text>
<text x="247.1" y="112.2">GMAC0_INT/PMEB_GPIO0_C4</text>
<text x="272.9" y="112.2">[22]</text>
<text x="247.5" y="114.2">GMAC0_RSTn_GPIO0_C5</text>
<text x="269.7" y="114.2">[22]</text>
<text x="247.1" y="122.9">UART2_TX_M0_DEBUG</text>
<text x="247.1" y="121.1">UART2_RX_M0_DEBUG</text>
<text x="267.6" y="122.9">[19]</text>
<text x="267.6" y="121.1">[19]</text>
<text x="263.5" y="127.5">I2C1_SCL_TP</text>
<text x="263.5" y="129.2">I2C1_SDA_TP</text>
</g>
<g font-size="1.6" fill="#00f">
<text x="133.3" y="53.8">TSADC_SHUT_M0</text>
<text x="151.1" y="53.8">/ TSADC_SHUT_ORG</text>
<text x="152.9" y="52.1">REFCLK_OUT</text>
<text x="167.1" y="52.1">/</text>
<text x="167.1" y="53.8">/</text>
<text x="103.1" y="59.2">SDMMC0_DET</text>
<text x="115.6" y="59.2">/ SATA_CP_DET</text>
<text x="131.6" y="59.2">/ PCIE30X1_CLKREQn_M0</text>
<text x="133.3" y="55.6">PMIC_SLEEP</text>
<text x="151.1" y="55.6">/ TSADC_SHUT_M1</text>
<text x="167.1" y="55.6">/</text>
<text x="167.1" y="59.2">/</text>
<text x="67.6" y="61.7">Operating Voltage</text>
<text x="67.6" y="63.3">=1.8V(PMUPLL_AVDD_1V8)</text>
<text x="103.1" y="61">SDMMC0_PWREN</text>
<text x="103.1" y="62.7">GPU_PWREN</text>
<text x="115.6" y="61">/ SATA_MP_SWITCH</text>
<text x="115.6" y="62.7">/ SATA_CP_POD</text>
<text x="131.6" y="61">/ PCIE20_CLKREQn_M0</text>
<text x="131.6" y="62.7">/ PCIE30X2_CLKREQn_M0</text>
<text x="167.1" y="62.7">/</text>
<text x="167.1" y="61">/</text>
<text x="152.9" y="66.3">FLASH_VOL_SEL</text>
<text x="167.1" y="66.3">/</text>
<text x="97.8" y="89.4">CLK32K_IN</text>
<text x="112" y="89.4">/ CLK32K_OUT0</text>
<text x="128" y="89.4">/ PCIE30X2_BUTTONRSTn</text>
<text x="167.1" y="89.4">/</text>
<text x="97.8" y="93">I2C0_SDA</text>
<text x="97.8" y="94.7">I2C1_SCL</text>
<text x="97.8" y="91.2">I2C0_SCL</text>
<text x="112" y="94.7">/ CAN0_TX_M0</text>
<text x="128" y="94.7">/ PCIE30X1_BUTTONRSTn</text>
<text x="151.1" y="94.7">/ MCU_JTAG_TDO</text>
<text x="167.1" y="94.7">/</text>
<text x="167.1" y="93">/</text>
<text x="167.1" y="91.2">/</text>
<text x="97.8" y="101.9">PWM0_M0</text>
<text x="97.8" y="96.5">I2C1_SDA</text>
<text x="97.8" y="98.3">I2C2_SCL_M0</text>
<text x="97.8" y="100.1">I2C2_SDA_M0</text>
<text x="112" y="101.9">/ CPUAVS</text>
<text x="112" y="98.3">/ SPI0_CLK_M0</text>
<text x="112" y="100.1">/ SPI0_MOSI_M0</text>
<text x="112" y="96.5">/ CAN0_RX_M0</text>
<text x="128" y="100.1">/ PCIE20_PERSTn_M0</text>
<text x="128" y="98.3">/ PCIE20_WAKEn_M0</text>
<text x="128" y="96.5">/ PCIE20_BUTTONRSTn</text>
<text x="151.1" y="96.5">/ MCU_JTAG_TCK</text>
<text x="151.1" y="100.1">/ PWM2_M1</text>
<text x="151.1" y="98.3">/ PWM1_M1</text>
<text x="167.1" y="101.9">/</text>
<text x="167.1" y="98.3">/</text>
<text x="167.1" y="96.5">/</text>
<text x="167.1" y="100.1">/</text>
<text x="97.8" y="105.4">PWM1_M0</text>
<text x="97.8" y="107.2">PWM2_M0</text>
<text x="112" y="105.4">/ GPUAVS</text>
<text x="112" y="107.2">/ NPUAVS</text>
<text x="128" y="107.2">/ UART0_TX</text>
<text x="128" y="105.4">/ UART0_RX</text>
<text x="151.1" y="107.2">/ MCU_JTAG_TDI</text>
<text x="167.1" y="105.4">/</text>
<text x="167.1" y="107.2">/</text>
<text x="97.8" y="109">PWM3_IR</text>
<text x="97.8" y="110.7">PWM4</text>
<text x="97.8" y="112.5">PWM5</text>
<text x="112" y="110.7">/ VOP_PWM_M0</text>
<text x="112" y="112.5">/ SPI0_CS1_M0</text>
<text x="112" y="109">/ EDP_HPDIN_M1</text>
<text x="128" y="110.7">/ PCIE30X1_PERSTn_M0</text>
<text x="128" y="112.5">/ UART0_RTSn</text>
<text x="128" y="109">/ PCIE30X1_WAKEn_M0</text>
<text x="151.1" y="109">/ MCU_JTAG_TMS</text>
<text x="151.1" y="110.7">/ MCU_JTAG_TRSTn</text>
<text x="167.1" y="109">/</text>
<text x="167.1" y="110.7">/</text>
<text x="167.1" y="112.5">/</text>
<text x="97.8" y="116.1">PWM7_IR</text>
<text x="97.8" y="114.3">PWM6</text>
<text x="97.8" y="117.9">HDMITX_CEC_M1</text>
<text x="112" y="116.1">/ SPI0_CS0_M0</text>
<text x="112" y="117.9">/ PWM0_M1</text>
<text x="112" y="114.3">/ SPI0_MISO_M0</text>
<text x="128" y="117.9">/ UART0_CTSN</text>
<text x="128" y="114.3">/ PCIE30X2_WAKEn_M0</text>
<text x="128" y="116.1">/ PCIE30X2_PERSTn_M0</text>
<text x="167.1" y="117.9">/</text>
<text x="167.1" y="114.3">/</text>
<text x="167.1" y="116.1">/</text>
<text x="152.9" y="121.4">UART2_RX_M0</text>
<text x="152.9" y="123.2">UART2_TX_M0</text>
<text x="167.1" y="123.2">/</text>
<text x="167.1" y="121.4">/</text>
</g>
<g font-size="1.3">
<text x="30.8" y="1.3">5</text>
<text x="88.8" y="1.3">4</text>
<text x="146.9" y="1.3">3</text>
<text x="205" y="1.3">2</text>
<text x="263.1" y="1.3">1</text>
<text x=".5" y="28.4">D</text>
<text x="292.6" y="28.4">D</text>
<text x=".5" y="79.5">C</text>
<text x="292.6" y="79.5">C</text>
<text x=".5" y="130.6">B</text>
<text x="292.6" y="130.6">B</text>
<text x=".5" y="181.7">A</text>
<text x="292.6" y="181.7">A</text>
<text x="30.8" y="207.4">5</text>
<text x="88.8" y="207.4">4</text>
<text x="146.9" y="207.4">3</text>
<text x="205" y="207.4">2</text>
<text x="263.1" y="207.4">1</text>
</g>
<g font-size="1.2">
<text x="270.8" y="194.6">https://wiki.friendlyelec.com/</text>
<text x="270.8" y="192.9">https://www.friendlyelec.com/</text>
</g>
</svg>
